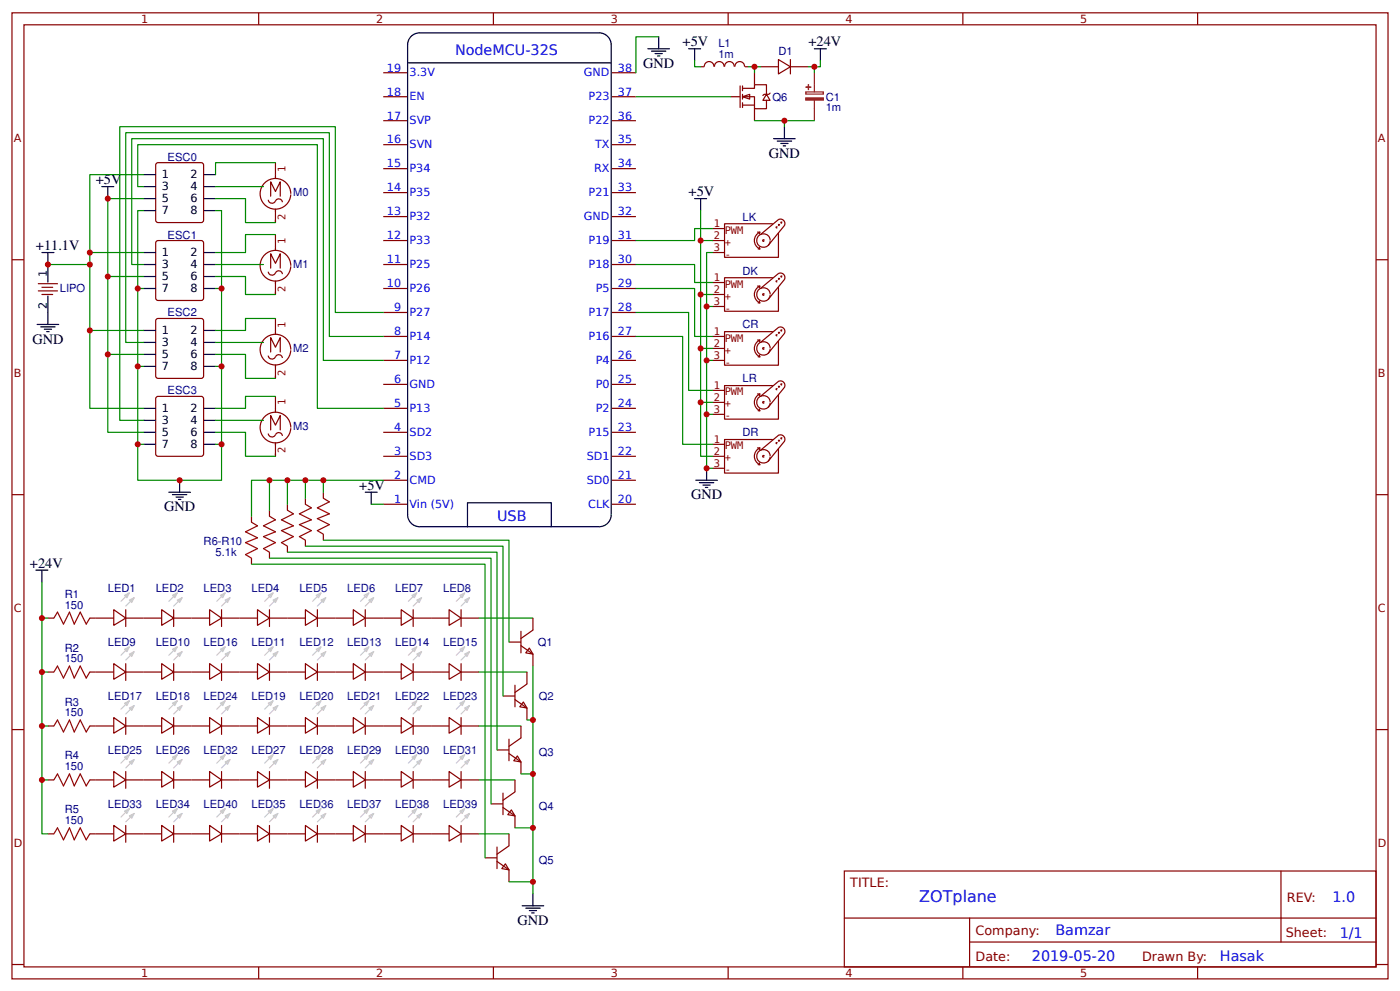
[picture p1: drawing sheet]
<svg xmlns="http://www.w3.org/2000/svg" width="309mm" height="219mm" viewBox="0 0 309 219" stroke-linecap="round" stroke-linejoin="round" font-family="sans-serif">
<g fill="none" stroke="#800" stroke-width=".26">
<path d="M2.6 2.8h304.1v213.3h-304.1zM5.3 5.5h298.7v207.9h-298.7zM57.1 2.8v2.7M84.7 16.1h5.3M109 2.8v2.7M135.2 16.1h5.3M154.8 14.7h.8M155.6 14.7a1.06 1.06 0 0 1 1.1-1.1 1.06 1.06 0 0 1 1 1.1M157.9 14.7a1.06 1.06 0 0 1 1-1.1 1.06 1.06 0 0 1 1.1 1.1M160.1 14.7a1.06 1.06 0 0 1 1-1.1 1.06 1.06 0 0 1 1.1 1.1M160.9 2.8v2.7M162.4 14.7a1.06 1.06 0 0 1 1-1.1 1.06 1.06 0 0 1 1.1 1.1"/>
<path d="M164.6 14.7h.8M212.7 2.8v2.7M264.6 2.8v2.7M34.7 36l9.7-.1 .5 .3 .1 12.4-.3 .5h-9.8l-.4-.2-.1-12.5zM84.7 37.2h5.3M84.7 21.4h5.3M84.7 26.6h5.3M84.7 31.9h5.3M135.2 37.2h5.3M135.2 21.4h5.3M135.2 26.6h5.3M135.2 31.9h5.3"/>
<path d="M2.6 57.3h2.7M34.7 53.2l9.7-.1 .5 .3 .1 12.4-.3 .5h-9.8l-.4-.2-.1-12.5zM84.7 42.5h5.3M84.7 47.8h5.3M84.7 53.1h5.3M84.7 58.4h5.3M135.2 42.5h5.3M135.2 47.8h5.3M135.2 53.1h5.3M135.2 58.4h5.3M304 57.3h2.7M8.5 62.6h4.2"/>
<path d="M8.5 64.2h4.2M9.3 63.4h2.3M9.3 65h2.3M34.7 70.4l9.7-.1 .5 .3 .1 12.4-.3 .5h-9.8l-.4-.2-.1-12.5zM84.7 63.7h5.3M84.7 69h5.3M84.7 74.3h5.3M84.7 79.6h5.3M135.2 63.7h5.3M135.2 69h5.3M135.2 74.3h5.3M135.2 79.6h5.3"/>
<path d="M34.7 87.6l9.7-.1 .5 .3 .1 12.4-.3 .5h-9.8l-.4-.2-.1-12.5zM84.7 84.9h5.3M84.7 90.1h5.3M84.7 95.4h5.3M135.2 84.9h5.3M135.2 90.1h5.3M135.2 95.4h5.3M2.6 109.2h2.7M55.6 114v1.3M59.5 112.6v1.4M63.5 111.3v1.3M67.5 110v1.3"/>
<path d="M67.5 119.2v1.4M71.4 108.7v1.3M71.4 117.9v1.3M84.7 100.7h5.3M84.7 106h5.3M84.7 111.3h5.3M135.2 100.7h5.3M135.2 106h5.3M135.2 111.3h5.3M304 109.2h2.7M10.6 136.4h1.3M19.8 136.4h5.3"/>
<path d="M25.1 134.6l2.7 1.8-2.7 1.6zM27.8 136.4h7.9M27.8 134.6v3.7M35.7 134.6l2.7 1.8-2.7 1.6zM38.4 136.4h7.9M38.4 134.6v3.7M46.3 134.6l2.6 1.8-2.6 1.6zM48.9 136.4h8M48.9 134.6v3.7M55.6 123.2v1.3M56.9 134.6l2.6 1.8-2.6 1.6zM59.5 136.4h8"/>
<path d="M59.5 121.9v1.3M59.5 134.6v3.7M63.5 120.6v1.3M67.5 134.6l2.6 1.8-2.6 1.6zM70.1 136.4h8M70.1 134.6v3.7M78.1 134.6l2.6 1.8-2.6 1.6zM80.7 136.4h7.9M80.7 134.6v3.7M88.6 134.6l2.7 1.8-2.7 1.6zM91.3 136.4h7.9M91.3 134.6v3.7"/>
<path d="M99.2 134.6l2.7 1.8-2.7 1.6zM101.9 136.4h3.9M101.9 134.6v3.7M115.1 139.4v4.7M117.7 136.4v2.7l-2.6 1.8M10.6 148.4h1.3M19.8 148.4h5.3M25.1 146.5l2.7 1.9-2.7 1.5zM25.1 158.4l2.7 1.9-2.7 1.5zM27.8 146.5v3.7M27.8 158.4v3.7M27.8 148.4h7.9"/>
<path d="M35.7 146.5l2.7 1.9-2.7 1.5zM35.7 158.4l2.7 1.9-2.7 1.5zM38.4 146.5v3.7M38.4 158.4v3.7M38.4 148.4h7.9M46.3 146.5l2.6 1.9-2.6 1.5zM46.3 158.4l2.6 1.9-2.6 1.5zM48.9 146.5v3.7M48.9 158.4v3.7M48.9 148.4h8M56.9 146.5l2.6 1.9-2.6 1.5zM56.9 158.4l2.6 1.9-2.6 1.5z"/>
<path d="M59.5 146.5v3.7M59.5 158.4v3.7M59.5 148.4h8M67.5 146.5l2.6 1.9-2.6 1.5zM67.5 158.4l2.6 1.9-2.6 1.5zM70.1 146.5v3.7M70.1 158.4v3.7M70.1 148.4h8M78.1 146.5l2.6 1.9-2.6 1.5zM78.1 158.4l2.6 1.9-2.6 1.5zM80.7 146.5v3.7M80.7 158.4v3.7"/>
<path d="M80.7 148.4h7.9M88.6 146.5l2.7 1.9-2.7 1.5zM88.6 158.4l2.7 1.9-2.7 1.5zM91.3 146.5v3.7M91.3 158.4v3.7M91.3 148.4h7.9M99.2 146.5l2.7 1.9-2.7 1.5zM99.2 158.4l2.7 1.9-2.7 1.5zM101.9 146.5v3.7M101.9 158.4v3.7M101.9 148.4h3.9M111.1 153.6h2.7"/>
<path d="M112.4 141.7h2.7M113.8 154.4l2.6 1.9v2.6M113.8 151.3v4.7M115.1 142.5l2.6 1.9v2.6M115.6 155l.8 1.3-1.6-.3zM116.4 148.4v2.6l-2.6 1.8M116.9 143.1l.8 1.3-1.5-.3zM2.6 161.1h2.7M10.6 160.3h1.3M10.6 172.2h1.3M19.8 160.3h5.3M19.8 172.2h5.3"/>
<path d="M25.1 170.3l2.7 1.9-2.7 1.6zM27.8 170.3v3.7M27.8 160.3h7.9M27.8 172.2h7.9M35.7 170.3l2.7 1.9-2.7 1.6zM38.4 170.3v3.7M38.4 160.3h7.9M38.4 172.2h7.9M46.3 170.3l2.6 1.9-2.6 1.6zM48.9 170.3v3.7M48.9 160.3h8M48.9 172.2h8"/>
<path d="M56.9 170.3l2.6 1.9-2.6 1.6zM59.5 170.3v3.7M59.5 160.3h8M59.5 172.2h8M67.5 170.3l2.6 1.9-2.6 1.6zM70.1 170.3v3.7M70.1 160.3h8M70.1 172.2h8M78.1 170.3l2.6 1.9-2.6 1.6zM80.7 170.3v3.7M80.7 160.3h7.9M80.7 172.2h7.9"/>
<path d="M88.6 170.3l2.7 1.9-2.7 1.6zM91.3 170.3v3.7M91.3 160.3h7.9M91.3 172.2h7.9M99.2 170.3l2.7 1.9-2.7 1.6zM101.9 170.3v3.7M101.9 160.3h3.9M101.9 172.2h3.9M108.5 177.5h2.6M109.8 165.5h2.6M111.1 178.2l2.7 1.9v2.6M111.1 175.1v4.7"/>
<path d="M112.4 166.3l2.7 1.9v2.6M112.4 163.2v4.7M113 178.8l.8 1.3-1.6-.3zM113.8 172.2v2.6l-2.7 1.9M114.3 166.9l.8 1.3-1.6-.3zM115.1 160.3v2.6l-2.7 1.9M304 161.1h2.7M10.6 184.1h1.3M19.8 184.1h5.3M25.1 182.2l2.7 1.9-2.7 1.6zM27.8 182.2v3.7M27.8 184.1h7.9"/>
<path d="M35.7 182.2l2.7 1.9-2.7 1.6zM38.4 182.2v3.7M38.4 184.1h7.9M46.3 182.2l2.6 1.9-2.6 1.6zM48.9 182.2v3.7M48.9 184.1h8M56.9 182.2l2.6 1.9-2.6 1.6zM59.5 182.2v3.7M59.5 184.1h8M67.5 182.2l2.6 1.9-2.6 1.6zM70.1 182.2v3.7M70.1 184.1h8"/>
<path d="M78.1 182.2l2.6 1.9-2.6 1.6zM80.7 182.2v3.7M80.7 184.1h7.9M88.6 182.2l2.7 1.9-2.7 1.6zM91.3 182.2v3.7M91.3 184.1h7.9M99.2 182.2l2.7 1.9-2.7 1.6zM101.9 182.2v3.7M101.9 184.1h3.9M107.2 189.4h2.6M109.8 190.2l2.6 1.8v2.7M109.8 187v4.7"/>
<path d="M111.7 190.7l.7 1.3-1.5-.3zM112.4 184.1v2.6l-2.6 1.9M186.5 192.3h117.5v21.1h-117.5zM283 192.3v15.6M2.6 212.9h2.7M57.1 213.4v2.7M109 213.4v2.7M160.9 213.4v2.7M186.6 202.7h117.3M212.7 213.4v2.7M214.2 207.9h89.7M214.2 202.7v10.5"/>
<path d="M264.6 213.4v2.7M304 212.9h2.7"/>
</g>
<g fill="none" stroke="#000" stroke-width=".26">
<path d="M90 9.8l.1 103.8M90.1 13.9h44.9M90.1 9.9a2.65 2.65 0 0 1 2.6-2.6h39.7a2.65 2.65 0 0 1 2.6 2.6M135 9.9v103.6M143.1 10.8h4.8M143.9 11.3h3.2M144.7 11.8h1.6M145.3 12.4h.5M145.5 8.1v2.7M152.1 10.8h2.7M153.5 10.8v2.6M31.7 38.5h2.7"/>
<path d="M45 38.5h2.6M9.3 55.7h2.6M10.6 55.7v6.7M22.5 41.2h2.6M23.8 41.2v2.6M31.7 55.7h2.7M31.7 41.2h2.7M31.7 43.8h2.7M31.7 46.5h2.7M31.7 58.4h2.7M45 55.7h2.6M45 41.2h2.6"/>
<path d="M45 43.8h2.6M45 46.5h2.6M45 58.4h2.6M153.5 43.8h2.6M154.8 43.8v2.7M8.2 71.6h4.8M9 72.2h3.2M9.8 72.7h1.6M10.3 73.2h.5M10.6 65.3v6.3M31.7 61h2.7M31.7 63.7h2.7"/>
<path d="M31.7 72.9h2.7M31.7 75.6h2.7M31.7 78.2h2.7M45 61h2.6M45 63.7h2.6M45 72.9h2.6M45 75.6h2.6M45 78.2h2.6M31.7 80.9h2.7M31.7 90.1h2.7M31.7 92.8h2.7M31.7 95.4h2.7"/>
<path d="M31.7 98.1h2.7M45 80.9h2.6M45 90.1h2.6M45 92.8h2.6M45 95.4h2.6M45 98.1h2.6M37.3 108.7h4.8M38.1 109.2h3.2M38.9 109.7h1.6M39.4 110.3h.6M39.7 106v2.7M80.7 108.7h2.6"/>
<path d="M82 108.7v2.6M90.1 113.6a2.64 2.64 0 0 0 2.6 2.7h39.7a2.65 2.65 0 0 0 2.6-2.7M103.3 116.3v-5.3h18.5v5.3M153.7 106h4.8M154.5 106.5h3.2M155.3 107.1h1.6M155.8 107.6h.6M156.1 103.4v2.6M7.9 125.9h2.7M9.3 125.9v2.6M115.4 199.9h4.7M117.7 197.3v2.6"/>
<path d="M116.2 200.5h3.1M116.9 201h1.6M117.5 201.5h.5"/>
</g>
<g fill="none" stroke="#080" stroke-width=".26">
<path d="M145.5 8.1h-5v8M31.7 38.5h-11.9v19.9h-9.2M60.9 35.9h-13.3v2.6M19.8 58.4v14.5h11.9M19.8 55.7h11.9M31.7 41.2h-1.3v-9.3h39.7v58.2h14.6M31.7 58.4h-2.6v-27.8h42.3v49h13.3M31.7 43.8h-7.9v51.6h7.9M31.7 46.5h-1.3v59.5h18.5v-59.5h-1.3M47.6 43.8h6.6v5.3h6.7M47.6 58.4h10.6M47.6 41.2h10.6"/>
<path d="M60.9 51.8h-6.7v3.9h-6.6M140.5 58.4h13v4h3.9M154.8 46.5v54.2h2.6M154.8 53.1h2.6M157.4 55.7h-1.3v47.7h1.3M157.4 50.5h-3.9v2.6h-13M19.8 72.9v17.2h11.9M23.8 78.2h7.9M23.8 61h7.9M30.4 63.7h1.3M47.6 61h6.6v4h6.7M47.6 78.2h6.6v5.3h6.7"/>
<path d="M47.6 63.7h1.3M47.6 75.6h10.6M60.9 70.3h-6.7v2.6h-6.6M84.7 74.3h-11.9v-45h-45v46.3h3.9M84.7 69h-10.6v-41h-47.6v64.8h5.2M140.5 63.7h13v10.6h3.9M140.5 69h11.6v17.2h5.3M140.5 74.3h10.3v23.8h6.6M154.8 76.9h2.6M154.8 65h2.6M156.1 67.7h1.3M156.1 79.6h1.3"/>
<path d="M30.4 80.9h1.3M30.4 98.1h1.3M47.6 95.4h6.6v5.3h6.7M47.6 80.9h1.3M47.6 98.1h1.3M47.6 92.8h10.6M60.9 87.5h-6.7v2.6h-6.6M154.8 88.8h2.6M156.1 91.5h1.3M59.5 106v6.6M63.5 106v5.3M67.5 106v4"/>
<path d="M71.4 119.2h41v22.5M71.4 106h-15.8v8M82 111.3h2.7M84.7 106h-13.3v2.7M9.3 128.5v55.6h1.3M9.3 136.4h1.3M55.6 124.5h51.6v64.9M59.5 123.2h49v54.3M63.5 121.9h46.3v43.6M67.5 120.6h43.6v33M105.8 136.4h11.9M9.3 148.4h1.3"/>
<path d="M105.8 148.4h10.6M116.4 158.9h1.3M117.7 147v50.3M9.3 160.3h1.3M9.3 172.2h1.3M105.8 160.3h9.3M105.8 172.2h8M115.1 170.8h2.6M105.8 184.1h6.6M112.4 194.7h5.3M113.8 182.7h3.9"/>
</g>
<g fill="none" stroke="#840000" stroke-width=".26">
<path d="M60.9 35.9v3.5M59.3 44.1a.82 .82 0 0 0 .7 .8 .82 .82 0 0 0 .8-.5 .81 .81 0 0 1 .9-.5 .81 .81 0 0 1 .7 .7M59.3 60a.82 .82 0 0 0 .7 .7 .82 .82 0 0 0 .8-.5 .81 .81 0 0 1 .9-.4 .81 .81 0 0 1 .7 .7M59.8 43.3v-3.2l1.1 2.2 1-2.2v3.2M59.8 59.2v-3.2l1.1 2.1 1-2.1v3.2M60.9 46.2v2.9M60.9 51.8v3.5M64.2 42.8a3.4 3.4 0 0 0-4.8-3.1 3.4 3.4 0 0 0-.7 5.7 3.4 3.4 0 0 0 5.4-1.8l.1-.7M64.2 58.7a3.4 3.4 0 0 0-4.8-3.1 3.4 3.4 0 0 0-.7 5.7 3.4 3.4 0 0 0 5.4-1.8l.1-.7M157.4 50.5h2.7M157.4 53.1h2.7M157.4 55.7h2.7"/>
<path d="M167.3 51.2h.6M167.5 55h.4M167.7 54.6l.2 .4M167.9 51.2l-.2 .4M167.9 51.3a2.01 2.01 0 0 0-1.2 1.8 2.01 2.01 0 0 0 1.2 1.9M168 51.8l4-3.3a.98 .98 0 0 1 1.1 .2 .98 .98 0 0 1 .2 1.1l-3.6 4.4M168.9 53.1l-.3-.2-.1 .1 .2 .3 .1-.1M170.2 53.1a1.48 1.48 0 0 0-2.2-1.3 1.48 1.48 0 0 0-.1 2.5 1.48 1.48 0 0 0 2.2-1.1M170.7 49.4h-10.6v7.4h11.9v-5.3M171.7 50.2l-.2-.1 .2 .2M172.2 49.7l-.2-.1 .2 .1M172.8 49.1h-.3l.2 .1"/>
<path d="M59.3 78.5a.82 .82 0 0 0 .7 .8 .82 .82 0 0 0 .8-.5 .81 .81 0 0 1 .9-.5 .81 .81 0 0 1 .7 .7M59.8 77.7v-3.2l1.1 2.1 1-2.1v3.2M60.9 62v3M60.9 70.3v3.5M64.2 77.2a3.4 3.4 0 0 0-4.8-3.1 3.4 3.4 0 0 0-.7 5.7 3.4 3.4 0 0 0 5.4-1.8l.1-.7M157.4 62.4h2.7M157.4 65h2.7M157.4 67.7h2.7M157.4 74.3h2.7M157.4 76.9h2.7M157.4 79.6h2.7M167.3 63.2h.6l-.2 .4"/>
<path d="M167.3 75.1h.6M167.5 78.8h.4M167.7 66.5l.2 .4h-.4M167.7 78.4l.2 .4M167.9 75.1l-.2 .4M167.9 63.2a2.01 2.01 0 0 0-1.2 1.8 2.01 2.01 0 0 0 1.2 1.9M167.9 75.1a2.01 2.01 0 0 0-1.2 1.8 2.01 2.01 0 0 0 1.2 1.9M168 63.7l4-3.3a.98 .98 0 0 1 1.1 .2 .98 .98 0 0 1 .2 1.1l-3.6 4.4M168 75.6l4-3.3a.98 .98 0 0 1 1.1 .2 .98 .98 0 0 1 .2 1.1l-3.6 4.4M168.9 65l-.3-.2-.1 .1 .2 .3 .1-.1M168.9 76.9l-.3-.2-.1 .1 .2 .3 .1-.1M170.2 65a1.48 1.48 0 0 0-2.2-1.3 1.48 1.48 0 0 0-.1 2.6 1.48 1.48 0 0 0 2.2-1.2"/>
<path d="M170.2 76.9a1.48 1.48 0 0 0-2.2-1.3 1.48 1.48 0 0 0-.1 2.6 1.48 1.48 0 0 0 2.2-1.2M170.7 61.3h-10.6v7.4h11.9v-5.3M170.7 73.2h-10.6v7.4h11.9v-5.3M171.7 62.1h-.2l.2 .1M171.7 74h-.2l.2 .1M172.2 61.6l-.2-.1 .2 .2M172.2 73.5l-.2-.1 .2 .2M172.8 61h-.3l.2 .1M172.8 72.9h-.3l.2 .1M59.3 95.7a.82 .82 0 0 0 .7 .8 .82 .82 0 0 0 .8-.5M59.8 94.9v-3.2l1.1 2.1 1-2.1v3.2M60.9 80.6v2.9"/>
<path d="M60.9 87.5v3.5M60.9 97.8v2.9M60.9 96a.79 .79 0 0 1 .8-.5 .79 .79 0 0 1 .7 .7M64.2 94.4a3.4 3.4 0 0 0-4.8-3.1 3.4 3.4 0 0 0-.7 5.7 3.4 3.4 0 0 0 5.4-1.8l.1-.7M157.4 86.2h2.7M157.4 88.8h2.7M157.4 91.5h2.7M157.4 98.1h2.7M167.3 87h.6M167.3 98.9h.6M167.5 90.7h.4M167.7 90.3l.2 .4"/>
<path d="M167.9 87l-.2 .4M167.9 98.9l-.2 .4M167.9 87a2.01 2.01 0 0 0-1.2 1.8 2.01 2.01 0 0 0 1.2 1.9M167.9 98.9a2.01 2.01 0 0 0-1.2 1.8 2.01 2.01 0 0 0 1.2 1.9M168 87.5l4-3.3a.98 .98 0 0 1 1.1 .2 .98 .98 0 0 1 .2 1.1l-3.6 4.4M168 99.4l4-3.3a.98 .98 0 0 1 1.1 .2 .98 .98 0 0 1 .2 1.1l-3.6 4.4M168.9 88.8l-.3-.2-.1 .2 .2 .2 .1-.1M170.2 88.8a1.48 1.48 0 0 0-2.2-1.3 1.48 1.48 0 0 0-.1 2.6 1.48 1.48 0 0 0 2.2-1.1M170.7 85.1h-10.6v7.4h11.9v-5.3M170.7 97h-10.6v7.4h11.9v-5.3M171.7 85.9h-.2l.2 .1M171.7 97.8h-.2l.2 .1"/>
<path d="M172.2 85.4l-.2-.1 .2 .2M172.2 97.3l-.2-.1 .2 .2M172.8 84.9l-.3-.1 .2 .1M172.8 96.8l-.3-.1 .2 .1M157.4 100.7h2.7M157.4 103.4h2.7M167.5 102.6h.4M167.7 102.2l.2 .4M168.9 100.7l-.3-.2-.1 .2 .2 .2 .1-.1M170.2 100.7a1.48 1.48 0 0 0-2.2-1.3 1.48 1.48 0 0 0-.1 2.6 1.48 1.48 0 0 0 2.2-1.1"/>
</g>
<g fill="none" stroke="#ccc" stroke-width=".26">
<path d="M27.5 131.4l1.1-.5-.6 1zM28.6 132.5l1-.6-.5 1.1zM28.6 130.9l-1.9 1.8M29.6 131.9l-1.8 1.9M38.1 131.4l1.1-.5-.6 1zM39.2 132.5l1-.6-.5 1.1zM39.2 130.9l-1.9 1.8M40.2 131.9l-1.8 1.9M48.7 131.4l1-.5-.5 1zM49.7 132.5l1.1-.6-.5 1.1zM49.7 130.9l-1.8 1.8M50.8 131.9l-1.9 1.9"/>
<path d="M59.3 131.4l1-.5-.5 1zM60.3 132.5l1.1-.6-.5 1.1zM60.3 130.9l-1.8 1.8M61.4 131.9l-1.9 1.9M69.8 131.4l1.1-.5-.5 1zM70.9 132.5l1.1-.6-.6 1.1zM70.9 130.9l-1.8 1.8M72 131.9l-1.9 1.9M80.4 131.4l1.1-.5-.5 1zM81.5 132.5l1-.6-.5 1.1zM81.5 130.9l-1.9 1.8M82.5 131.9l-1.8 1.9"/>
<path d="M91 131.4l1.1-.5-.6 1zM92.1 132.5l1-.6-.5 1.1zM92.1 130.9l-1.9 1.8M93.1 131.9l-1.8 1.9M101.6 131.4l1.1-.5-.6 1zM102.7 132.5l1-.6-.5 1.1zM102.7 130.9l-1.9 1.8M103.7 131.9l-1.8 1.9M27.5 143.3l1.1-.5-.6 1.1zM27.5 155.2l1.1-.5-.6 1.1zM28.6 144.4l1-.5-.5 1zM28.6 156.3l1-.5-.5 1z"/>
<path d="M28.6 142.8l-1.9 1.8M28.6 154.7l-1.9 1.9M29.6 143.9l-1.8 1.8M29.6 155.8l-1.8 1.8M38.1 143.3l1.1-.5-.6 1.1zM38.1 155.2l1.1-.5-.6 1.1zM39.2 144.4l1-.5-.5 1zM39.2 156.3l1-.5-.5 1zM39.2 142.8l-1.9 1.8M39.2 154.7l-1.9 1.9M40.2 143.9l-1.8 1.8M40.2 155.8l-1.8 1.8"/>
<path d="M48.7 143.3l1-.5-.5 1.1zM48.7 155.2l1-.5-.5 1.1zM49.7 144.4l1.1-.5-.5 1zM49.7 156.3l1.1-.5-.5 1zM49.7 142.8l-1.8 1.8M49.7 154.7l-1.8 1.9M50.8 143.9l-1.9 1.8M50.8 155.8l-1.9 1.8M59.3 143.3l1-.5-.5 1.1zM59.3 155.2l1-.5-.5 1.1zM60.3 144.4l1.1-.5-.5 1zM60.3 156.3l1.1-.5-.5 1z"/>
<path d="M60.3 142.8l-1.8 1.8M60.3 154.7l-1.8 1.9M61.4 143.9l-1.9 1.8M61.4 155.8l-1.9 1.8M69.8 143.3l1.1-.5-.5 1.1zM69.8 155.2l1.1-.5-.5 1.1zM70.9 144.4l1.1-.5-.6 1zM70.9 156.3l1.1-.5-.6 1zM70.9 142.8l-1.8 1.8M70.9 154.7l-1.8 1.9M72 143.9l-1.9 1.8M72 155.8l-1.9 1.8"/>
<path d="M80.4 143.3l1.1-.5-.5 1.1zM80.4 155.2l1.1-.5-.5 1.1zM81.5 144.4l1-.5-.5 1zM81.5 156.3l1-.5-.5 1zM81.5 142.8l-1.9 1.8M81.5 154.7l-1.9 1.9M82.5 143.9l-1.8 1.8M82.5 155.8l-1.8 1.8M91 143.3l1.1-.5-.6 1.1zM91 155.2l1.1-.5-.6 1.1zM92.1 144.4l1-.5-.5 1zM92.1 156.3l1-.5-.5 1z"/>
<path d="M92.1 142.8l-1.9 1.8M92.1 154.7l-1.9 1.9M93.1 143.9l-1.8 1.8M93.1 155.8l-1.8 1.8M101.6 143.3l1.1-.5-.6 1.1zM101.6 155.2l1.1-.5-.6 1.1zM102.7 144.4l1-.5-.5 1zM102.7 156.3l1-.5-.5 1zM102.7 142.8l-1.9 1.8M102.7 154.7l-1.9 1.9M103.7 143.9l-1.8 1.8M103.7 155.8l-1.8 1.8"/>
<path d="M27.5 167.1l1.1-.5-.6 1.1zM27.5 179l1.1-.5-.6 1.1zM28.6 168.2l1-.5-.5 1zM28.6 166.6l-1.9 1.9M28.6 178.5l-1.9 1.9M29.6 167.7l-1.8 1.8M29.6 179.6l-1.8 1.8M38.1 167.1l1.1-.5-.6 1.1zM38.1 179l1.1-.5-.6 1.1zM39.2 168.2l1-.5-.5 1zM39.2 166.6l-1.9 1.9M39.2 178.5l-1.9 1.9"/>
<path d="M40.2 167.7l-1.8 1.8M40.2 179.6l-1.8 1.8M48.7 167.1l1-.5-.5 1.1zM48.7 179l1-.5-.5 1.1zM49.7 168.2l1.1-.5-.5 1zM49.7 166.6l-1.8 1.9M49.7 178.5l-1.8 1.9M50.8 167.7l-1.9 1.8M50.8 179.6l-1.9 1.8M59.3 167.1l1-.5-.5 1.1zM59.3 179l1-.5-.5 1.1zM60.3 168.2l1.1-.5-.5 1z"/>
<path d="M60.3 166.6l-1.8 1.9M60.3 178.5l-1.8 1.9M61.4 167.7l-1.9 1.8M61.4 179.6l-1.9 1.8M69.8 167.1l1.1-.5-.5 1.1zM69.8 179l1.1-.5-.5 1.1zM70.9 168.2l1.1-.5-.6 1zM70.9 166.6l-1.8 1.9M70.9 178.5l-1.8 1.9M72 167.7l-1.9 1.8M72 179.6l-1.9 1.8M80.4 167.1l1.1-.5-.5 1.1z"/>
<path d="M80.4 179l1.1-.5-.5 1.1zM81.5 168.2l1-.5-.5 1zM81.5 166.6l-1.9 1.9M81.5 178.5l-1.9 1.9M82.5 167.7l-1.8 1.8M82.5 179.6l-1.8 1.8M91 167.1l1.1-.5-.6 1.1zM91 179l1.1-.5-.6 1.1zM92.1 168.2l1-.5-.5 1zM92.1 166.6l-1.9 1.9M92.1 178.5l-1.9 1.9M93.1 167.7l-1.8 1.8"/>
<path d="M93.1 179.6l-1.8 1.8M101.6 167.1l1.1-.5-.6 1.1zM101.6 179l1.1-.5-.6 1.1zM102.7 168.2l1-.5-.5 1zM102.7 166.6l-1.9 1.9M102.7 178.5l-1.9 1.9M103.7 167.7l-1.8 1.8M103.7 179.6l-1.8 1.8M28.6 180.1l1-.5-.5 1zM39.2 180.1l1-.5-.5 1zM49.7 180.1l1.1-.5-.5 1zM60.3 180.1l1.1-.5-.5 1z"/>
<path d="M70.9 180.1l1.1-.5-.6 1zM81.5 180.1l1-.5-.5 1zM92.1 180.1l1-.5-.5 1zM102.7 180.1l1-.5-.5 1z"/>
</g>
<path d="M55.6 115.3l1.3 .8-2.7 1.3 2.7 1.3-2.7 1.1 2.7 1.3-2.7 1.3 1.4 .8M59.5 114l1.4 .7-2.7 1.4 2.7 1.3-2.7 1.1 2.7 1.3-2.7 1.3 1.3 .8M63.5 112.6l1.3 .8-2.6 1.3 2.6 1.4-2.6 1 2.6 1.4-2.6 1.3 1.3 .8M67.5 111.3l1.3 .8-2.7 1.3 2.7 1.3-2.7 1.1 2.7 1.3-2.7 1.4 1.4 .7M71.4 110l1.4 .8-2.7 1.3 2.7 1.3-2.7 1.1 2.7 1.3-2.7 1.3 1.3 .8M11.9 136.4l.8-1.3 1.3 2.7 1.3-2.7 1.1 2.7 1.3-2.7 1.3 2.7 .8-1.4M11.9 148.4l.8-1.4 1.3 2.7 1.3-2.7 1.1 2.7 1.3-2.7 1.3 2.7 .8-1.3M11.9 160.3l.8-1.4 1.3 2.7 1.3-2.7 1.1 2.7 1.3-2.7 1.3 2.7 .8-1.3M11.9 172.2l.8-1.4 1.3 2.7 1.3-2.7 1.1 2.7 1.3-2.7 1.3 2.7 .8-1.3M11.9 184.1l.8-1.4 1.3 2.7 1.3-2.7 1.1 2.7 1.3-2.7 1.3 2.7 .8-1.3" fill="none" stroke="#a00000" stroke-width=".26"/>
<path d="M164 21.4l1.6-.6v1.1z" fill="#fefefe" stroke="#800" stroke-width=".26"/>
<g fill="none" stroke="#800" stroke-width=".26">
<path d="M163.5 19v4.7M164 19.5h2.7v-.8h2.6v2.1M164 19v1M166.7 16.1v2.6M168 14.7h4M172 13.1l2.6 1.6-2.6 1.6zM174.6 13.1v3.2M174.6 14.7h4M161.4 21.4h2.1M164 21.4h2.7v2.6h2.6v-1.9M164 23.2h2.7M164 20.8v1.1"/>
<path d="M164 22.7v1M166.7 24v2.6M169.3 20.8l.8 1.3h-1.6zM170.1 20.6l-.2 .2h-1.1l-.3 .3"/>
</g>
<path d="M153.5 13.4v1.3h1.3M165.4 14.7h1.3v1.4M166.7 14.7h1.3M178.6 14.7h1.3v1.4M181.2 13.4v1.3h-1.3M140.5 21.4h20.9M166.7 26.6h6.6v1.4M173.3 26.6h6.6" fill="none" stroke="#080" stroke-width=".26"/>
<path d="M179.9 10.8h2.7M181.2 10.8v2.6M170.9 30.6h4.8M171.7 31.1h3.2M172.5 31.7h1.6M173 32.2h.6M173.3 28v2.6" fill="none" stroke="#000" stroke-width=".26"/>
<path d="M179.9 16.1v4.2M178 20.3h3.9v.5h-3.9zM179.9 22.1v4.5" fill="none" stroke="#8d2323" stroke-width=".26"/>
<g fill="#8d2323" stroke="#8d2323" stroke-width=".26">
<path d="M178 21.6h3.9v.5h-3.9z"/>
<path d="M178.1 19.2l1 .1z"/>
<path d="M178.6 18.7v1.1z"/>
</g>
<g fill="#c00">
<circle cx="173.3" cy="26.6" r=".66"/>
<circle cx="166.7" cy="14.7" r=".66"/>
<circle cx="30.4" cy="98.1" r=".66"/>
<circle cx="30.4" cy="80.9" r=".66"/>
<circle cx="30.4" cy="63.7" r=".66"/>
<circle cx="117.7" cy="182.7" r=".66"/>
<circle cx="117.7" cy="158.9" r=".66"/>
<circle cx="63.5" cy="106" r=".66"/>
<circle cx="71.4" cy="106" r=".66"/>
<circle cx="9.3" cy="136.4" r=".66"/>
<circle cx="9.3" cy="160.3" r=".66"/>
<circle cx="48.9" cy="98.1" r=".66"/>
<circle cx="48.9" cy="63.7" r=".66"/>
<circle cx="156.1" cy="79.6" r=".66"/>
<circle cx="154.8" cy="65" r=".66"/>
<circle cx="154.8" cy="88.8" r=".66"/>
<circle cx="23.8" cy="61" r=".66"/>
<circle cx="19.8" cy="55.7" r=".66"/>
<circle cx="19.8" cy="58.4" r=".66"/>
<circle cx="10.6" cy="58.4" r=".66"/>
<circle cx="19.8" cy="72.9" r=".66"/>
<circle cx="23.8" cy="43.8" r=".66"/>
<circle cx="23.8" cy="78.2" r=".66"/>
<circle cx="154.8" cy="76.9" r=".66"/>
<circle cx="154.8" cy="53.1" r=".66"/>
<circle cx="156.1" cy="103.4" r=".66"/>
<circle cx="156.1" cy="67.7" r=".66"/>
<circle cx="156.1" cy="91.5" r=".66"/>
<circle cx="48.9" cy="80.9" r=".66"/>
<circle cx="39.7" cy="106" r=".66"/>
<circle cx="9.3" cy="172.2" r=".66"/>
<circle cx="9.3" cy="148.4" r=".66"/>
<circle cx="59.5" cy="106" r=".66"/>
<circle cx="67.5" cy="106" r=".66"/>
<circle cx="117.7" cy="170.8" r=".66"/>
<circle cx="117.7" cy="194.7" r=".66"/>
<circle cx="179.9" cy="14.7" r=".66"/>
</g>
<text font-size="3.5" fill="#00f" x="203.1" y="199">ZOTplane</text>
<g font-size="3.2">
<text x="150.8" y="10.2">+5V</text>
<text x="178.6" y="10.2">+24V</text>
<text x="142.1" y="15">GND</text>
<text x="169.9" y="34.8">GND</text>
<text x="21.2" y="40.7">+5V</text>
<text x="152.1" y="43.3">+5V</text>
<text x="7.9" y="55.2">+11.1V</text>
<text x="7.1" y="75.9">GND</text>
<text x="36.2" y="112.9">GND</text>
<text x="79.4" y="108.1">+5V</text>
<text x="152.7" y="110.3">GND</text>
<text x="6.6" y="125.3">+24V</text>
<text x="114.3" y="204.2">GND</text>
</g>
<g font-size="3.2" fill="#00f">
<text x="100.5" y="12.1">NodeMCU-32S</text>
<text x="109.8" y="115">USB</text>
<text x="294.4" y="199.2">1.0</text>
<text x="233.2" y="206.4">Bamzar</text>
<text x="296" y="207">1/1</text>
<text x="228" y="212.2">2019-05-20</text>
<text x="269.5" y="212.2">Hasak</text>
</g>
<g font-size="2.8" fill="#800">
<text x="187.9" y="195.7">TITLE:</text>
<text x="284.3" y="199.2">REV:</text>
<text x="215.5" y="206.4">Company:</text>
<text x="284.1" y="206.8">Sheet:</text>
<text x="215.5" y="212.1">Date:</text>
<text x="252.3" y="212.2">Drawn By:</text>
</g>
<g font-size="2.5" fill="#800">
<text x="31.2" y="5.1">1</text>
<text x="83.1" y="5.1">2</text>
<text x="134.9" y="5.1">3</text>
<text x="186.8" y="5.1">4</text>
<text x="238.7" y="5.1">5</text>
<text x="3" y="31.4">A</text>
<text x="304.4" y="31.4">A</text>
<text x="3" y="83.3">B</text>
<text x="304.4" y="83.3">B</text>
<text x="3" y="135.1">C</text>
<text x="304.4" y="135.1">C</text>
<text x="3" y="187">D</text>
<text x="304.4" y="187">D</text>
<text x="31.2" y="215.7">1</text>
<text x="83.1" y="215.7">2</text>
<text x="134.9" y="215.7">3</text>
<text x="186.8" y="215.7">4</text>
<text x="238.7" y="215.7">5</text>
</g>
<g font-size="2.5" fill="#000080">
<text x="158.7" y="10.4">L1</text>
<text x="158.7" y="12.8">1m</text>
<text x="172" y="12.1">D1</text>
<text x="170.7" y="22.2">Q6</text>
<text x="182.4" y="22.2">C1</text>
<text x="182.4" y="24.6">1m</text>
<text x="37" y="35.5">ESC0</text>
<text x="64.8" y="43.3">M0</text>
<text x="37" y="52.7">ESC1</text>
<text x="164" y="48.7">LK</text>
<text x="64.8" y="59.2">M1</text>
<text x="13.2" y="64.5">LIPO</text>
<text x="164" y="60.6">DK</text>
<text x="37" y="69.9">ESC2</text>
<text x="64.8" y="77.7">M2</text>
<text x="164" y="72.5">CR</text>
<text x="37" y="87.1">ESC3</text>
<text x="164" y="84.4">LR</text>
<text x="64.8" y="94.9">M3</text>
<text x="164" y="96.3">DR</text>
<text x="45" y="120.4">R6-R10</text>
<text x="47.6" y="122.8">5.1k</text>
<text x="14.3" y="131.9">R1</text>
<text x="23.8" y="130.7">LED1</text>
<text x="34.4" y="130.7">LED2</text>
<text x="45" y="130.7">LED3</text>
<text x="55.6" y="130.7">LED4</text>
<text x="66.1" y="130.7">LED5</text>
<text x="76.7" y="130.7">LED6</text>
<text x="87.3" y="130.7">LED7</text>
<text x="97.9" y="130.7">LED8</text>
<text x="14.3" y="134.3">150</text>
<text x="14.3" y="143.8">R2</text>
<text x="23.8" y="142.6">LED9</text>
<text x="34.4" y="142.6">LED10</text>
<text x="45" y="142.6">LED16</text>
<text x="55.6" y="142.6">LED11</text>
<text x="66.1" y="142.6">LED12</text>
<text x="76.7" y="142.6">LED13</text>
<text x="87.3" y="142.6">LED14</text>
<text x="97.9" y="142.6">LED15</text>
<text x="118.8" y="142.6">Q1</text>
<text x="14.3" y="146.2">150</text>
<text x="14.3" y="155.7">R3</text>
<text x="23.8" y="154.5">LED17</text>
<text x="34.4" y="154.5">LED18</text>
<text x="45" y="154.5">LED24</text>
<text x="55.6" y="154.5">LED19</text>
<text x="66.1" y="154.5">LED20</text>
<text x="76.7" y="154.5">LED21</text>
<text x="87.3" y="154.5">LED22</text>
<text x="97.9" y="154.5">LED23</text>
<text x="119.1" y="154.5">Q2</text>
<text x="14.3" y="158.1">150</text>
<text x="14.3" y="167.6">R4</text>
<text x="23.8" y="166.4">LED25</text>
<text x="34.4" y="166.4">LED26</text>
<text x="45" y="166.4">LED32</text>
<text x="55.6" y="166.4">LED27</text>
<text x="66.1" y="166.4">LED28</text>
<text x="76.7" y="166.4">LED29</text>
<text x="87.3" y="166.4">LED30</text>
<text x="97.9" y="166.4">LED31</text>
<text x="119.1" y="166.9">Q3</text>
<text x="14.3" y="170">150</text>
<text x="14.3" y="179.6">R5</text>
<text x="23.8" y="178.3">LED33</text>
<text x="34.4" y="178.3">LED34</text>
<text x="45" y="178.3">LED40</text>
<text x="55.6" y="178.3">LED35</text>
<text x="66.1" y="178.3">LED36</text>
<text x="76.7" y="178.3">LED37</text>
<text x="87.3" y="178.3">LED38</text>
<text x="97.9" y="178.3">LED39</text>
<text x="119.1" y="178.8">Q4</text>
<text x="14.3" y="182">150</text>
<text x="119.1" y="190.7">Q5</text>
</g>
<g font-size="2.5" fill="#00f">
<text x="85.5" y="15.8">19</text>
<text x="90.5" y="16.9">3.3V</text>
<text x="129" y="16.9">GND</text>
<text x="136.5" y="15.8">38</text>
<text x="85.5" y="21.1">18</text>
<text x="90.5" y="22.1">EN</text>
<text x="130" y="22.1">P23</text>
<text x="136.5" y="21.1">37</text>
<text x="85.5" y="26.4">17</text>
<text x="90.5" y="27.4">SVP</text>
<text x="130" y="27.4">P22</text>
<text x="136.5" y="26.4">36</text>
<text x="85.5" y="31.7">16</text>
<text x="90.5" y="32.7">SVN</text>
<text x="131.5" y="32.7">TX</text>
<text x="136.5" y="31.7">35</text>
<text x="85.5" y="37">15</text>
<text x="90.5" y="38">P34</text>
<text x="131.3" y="38">RX</text>
<text x="136.5" y="37">34</text>
<text x="85.5" y="42.3">14</text>
<text x="85.5" y="47.5">13</text>
<text x="90.5" y="43.3">P35</text>
<text x="130" y="43.3">P21</text>
<text x="136.5" y="42.3">33</text>
<text x="136.5" y="47.5">32</text>
<text x="85.5" y="52.8">12</text>
<text x="90.5" y="48.6">P32</text>
<text x="90.5" y="53.9">P33</text>
<text x="129" y="48.6">GND</text>
<text x="130" y="53.9">P19</text>
<text x="136.5" y="52.8">31</text>
<text x="85.5" y="58.1">11</text>
<text x="90.5" y="59.2">P25</text>
<text x="130" y="59.2">P18</text>
<text x="136.5" y="58.1">30</text>
<text x="85.5" y="63.4">10</text>
<text x="90.5" y="64.5">P26</text>
<text x="131.6" y="64.5">P5</text>
<text x="136.5" y="63.4">29</text>
<text x="87.1" y="68.7">9</text>
<text x="90.5" y="69.8">P27</text>
<text x="130" y="69.8">P17</text>
<text x="136.5" y="68.7">28</text>
<text x="87.1" y="74">8</text>
<text x="90.5" y="75.1">P14</text>
<text x="130" y="75.1">P16</text>
<text x="136.5" y="74">27</text>
<text x="87.1" y="79.3">7</text>
<text x="90.5" y="80.4">P12</text>
<text x="131.6" y="80.4">P4</text>
<text x="136.5" y="79.3">26</text>
<text x="87.1" y="84.6">6</text>
<text x="87.1" y="89.9">5</text>
<text x="90.5" y="85.6">GND</text>
<text x="131.6" y="85.6">P0</text>
<text x="136.5" y="84.6">25</text>
<text x="136.5" y="89.9">24</text>
<text x="87.1" y="95.2">4</text>
<text x="90.5" y="90.9">P13</text>
<text x="131.6" y="90.9">P2</text>
<text x="136.5" y="95.2">23</text>
<text x="87.1" y="100.5">3</text>
<text x="90.5" y="96.2">SD2</text>
<text x="90.5" y="101.5">SD3</text>
<text x="129.6" y="101.5">SD1</text>
<text x="130" y="96.2">P15</text>
<text x="136.5" y="100.5">22</text>
<text x="87.1" y="105.8">2</text>
<text x="90.5" y="106.8">CMD</text>
<text x="129.6" y="106.8">SD0</text>
<text x="136.5" y="105.8">21</text>
<text x="87.1" y="111">1</text>
<text x="90.5" y="112.1">Vin (5V)</text>
<text x="130" y="112.1">CLK</text>
<text x="136.5" y="111">20</text>
</g>
<g font-size="2.5">
<text x="35.7" y="39.3">1</text>
<text x="35.7" y="42">3</text>
<text x="42.1" y="39.3">2</text>
<text x="42.1" y="42">4</text>
<text x="35.7" y="44.6">5</text>
<text x="35.7" y="47.3">7</text>
<text x="42.1" y="44.6">6</text>
<text x="42.1" y="47.3">8</text>
<text x="35.7" y="56.5">1</text>
<text x="35.7" y="59.2">3</text>
<text x="42.1" y="56.5">2</text>
<text x="42.1" y="59.2">4</text>
<text x="10.3" y="61" transform="rotate(-90 10.3 61)">1</text>
<text x="35.7" y="61.8">5</text>
<text x="35.7" y="64.5">7</text>
<text x="42.1" y="61.8">6</text>
<text x="42.1" y="64.5">8</text>
<text x="10.3" y="68.2" transform="rotate(-90 10.3 68.2)">2</text>
<text x="35.7" y="73.7">1</text>
<text x="35.7" y="76.4">3</text>
<text x="42.1" y="73.7">2</text>
<text x="42.1" y="76.4">4</text>
<text x="35.7" y="79">5</text>
<text x="35.7" y="81.7">7</text>
<text x="42.1" y="79">6</text>
<text x="42.1" y="81.7">8</text>
<text x="35.7" y="90.9">1</text>
<text x="35.7" y="93.6">3</text>
<text x="42.1" y="90.9">2</text>
<text x="42.1" y="93.6">4</text>
<text x="35.7" y="96.2">5</text>
<text x="35.7" y="98.9">7</text>
<text x="42.1" y="96.2">6</text>
<text x="42.1" y="98.9">8</text>
</g>
<g font-size="2.3" fill="#840000">
<text x="63.1" y="37.9" transform="rotate(-90 63.1 37.9)">1</text>
<text x="63.1" y="53.8" transform="rotate(-90 63.1 53.8)">1</text>
<text x="63.1" y="48.5" transform="rotate(-90 63.1 48.5)">2</text>
<text x="157.7" y="50.2">1</text>
<text x="157.7" y="52.8">2</text>
<text x="160.1" y="51.6">PWM</text>
<text x="157.7" y="55.5">3</text>
<text x="160.1" y="54.2">+</text>
<text x="160.1" y="56.9">-</text>
<text x="63.1" y="64.4" transform="rotate(-90 63.1 64.4)">2</text>
<text x="157.7" y="62.1">1</text>
<text x="157.7" y="64.7">2</text>
<text x="160.1" y="63.5">PWM</text>
<text x="157.7" y="67.4">3</text>
<text x="160.1" y="66.1">+</text>
<text x="160.1" y="68.8">-</text>
<text x="63.1" y="72.3" transform="rotate(-90 63.1 72.3)">1</text>
<text x="157.7" y="74">1</text>
<text x="157.7" y="76.6">2</text>
<text x="160.1" y="75.4">PWM</text>
<text x="63.1" y="82.9" transform="rotate(-90 63.1 82.9)">2</text>
<text x="157.7" y="79.3">3</text>
<text x="160.1" y="78">+</text>
<text x="160.1" y="80.7">-</text>
<text x="63.1" y="89.5" transform="rotate(-90 63.1 89.5)">1</text>
<text x="157.7" y="85.9">1</text>
<text x="157.7" y="88.6">2</text>
<text x="160.1" y="87.3">PWM</text>
<text x="160.1" y="89.9">+</text>
<text x="157.7" y="91.2">3</text>
<text x="160.1" y="92.6">-</text>
<text x="63.1" y="100.1" transform="rotate(-90 63.1 100.1)">2</text>
<text x="157.7" y="97.8">1</text>
<text x="157.7" y="100.5">2</text>
<text x="160.1" y="99.2">PWM</text>
<text x="160.1" y="101.9">+</text>
<text x="157.7" y="103.1">3</text>
<text x="160.1" y="104.5">-</text>
</g>
</svg>
